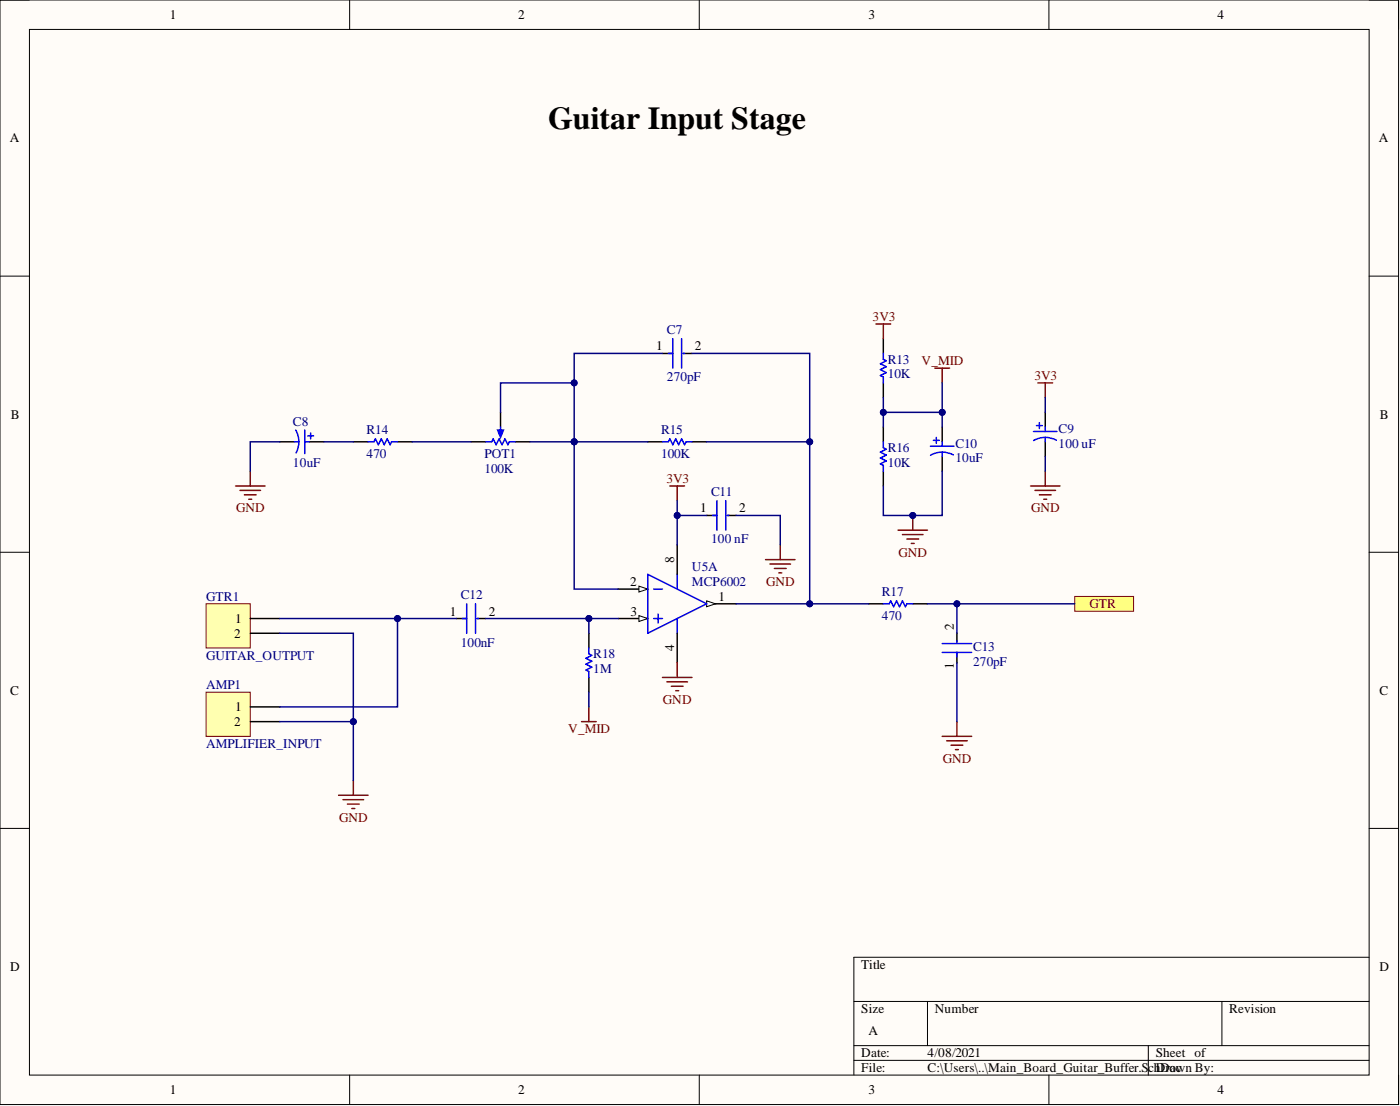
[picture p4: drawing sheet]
<svg xmlns="http://www.w3.org/2000/svg" width="241mm" height="190mm" viewBox="0 0 241 190" stroke-linecap="round" stroke-linejoin="round" font-family="sans-serif">
<path d="M0 0h241.1v190.2h-241.1z" fill-rule="evenodd" fill="#fffcf8"/>
<path d="M0 0h241.1v190.2h-241.1z" fill="none" stroke="#000" stroke-width=".17"/>
<path d="M5.1 5.1h230.9v180.1h-230.9z" fill-rule="evenodd" fill="#fffcf8"/>
<g fill="none" stroke="#000" stroke-width=".17">
<path d="M0 0h5.1M60.3 0v5.1M120.5 0v5.1M180.8 0v5.1M236 0h5.1v5.1M5.1 5.1h230.9v180.1h-230.9zM0 47.6h5.1M236 47.6h5.1M0 95.1h5.1M236 95.1h5.1M0 142.7h5.1M236 142.7h5.1"/>
<path d="M147.2 172.5h88.8M159.9 172.5v7.6M210.6 172.5v7.6M236 164.9h-88.8v20.3M60.3 185.2v5M120.5 185.2v5M147.2 180.1h88.8M147.2 182.6h88.8M180.8 185.2v5M197.9 180.1v5.1M241.1 185.2v5"/>
</g>
<g fill="none" stroke="#000" stroke-width=".25">
<path d="M152.2 58.3v2.6M60.9 76.1h2.5M68.5 76.1h2.5M111.6 76.1h2.6M114.2 60.9h1.8M117.7 60.9h1.6M119.3 76.1h2.5M152.2 66v2.5M152.2 73.6v2.5M162.4 73.6v2.5M162.4 78.6v2.6M152.2 81.2v2.5"/>
<path d="M78.7 106.5h1.7M82.2 106.5h1.5M101.5 109.1v2.5M101.5 116.7v2.5M149.7 104h2.5M157.3 104h2.6M164.9 109.1v1.5M164.9 112.4v1.7"/>
</g>
<g fill="none" stroke="#00f" stroke-width=".25">
<path d="M116 58.3v5.1M117.5 58.3v5.1M63.4 76.1h1.1l.2-.5 .5 1 .5-1 .5 1 .5-1 .5 1 .3-.5h1M114.2 76.1h1l.3-.5 .5 1 .5-1 .5 1 .5-1 .5 1 .2-.5h1.1M115.2 60.9h.8M117.7 60.9h.3M152.2 60.9v1l.6 .2-1.1 .6 1.1 .5-1.1 .5 1.1 .5-1.1 .5 .5 .2v1.1M152.2 76.1v1l.6 .3-1.1 .5 1.1 .5-1.1 .5 1.1 .5-1.1 .5 .5 .3v1M160.4 76.9h4M160.9 75.8h1M161.4 75.3v1.1M162.4 77.9l1.2 .1 .7 .4"/>
<path d="M162.4 77.9l-1.2 .2-.8 .3M162.4 76.1v.8M162.4 77.9v.7M79.7 106.5h.7M80.4 104v5.1M82 104v5.1M82.2 106.5h.3M101.5 111.6v1l.5 .3-1 .5 1 .5-1 .5 1 .5-1 .5 .5 .3v1M152.2 104h1.1l.2-.5 .5 1 .5-1 .5 1 .5-1 .6 1 .2-.5h1M162.4 112.4h5.1M162.4 110.9h5.1M164.9 110.3v.3"/>
<path d="M164.9 112.4v.7"/>
</g>
<path d="M154.8 91.3h5.1M155.5 92.1h3.6M156.3 92.8h2M157.1 93.6h.5M157.3 88.8v2.5" fill="none" stroke="#800000" stroke-width=".25"/>
<circle cx="157.3" cy="88.8" r=".51" fill="#000080"/>
<circle cx="157.3" cy="88.8" r=".51" fill="none" stroke="#000080" stroke-width=".17"/>
<g fill="none" stroke="#800000" stroke-width=".25">
<path d="M151 55.8h2.5M152.2 55.8v2.5M161.1 63.4h2.6M162.4 63.4v2.6M40.6 83.7h5.1M41.4 84.5h3.5M42.1 85.2h2.1M42.9 86h.5M43.1 81.2v2.5M100.2 124.3h2.6M101.5 121.8v2.5M162.4 126.8h5.1"/>
<path d="M163.2 127.6h3.5M163.9 128.4h2M164.7 129.1h.5M164.9 124.3v2.5"/>
</g>
<path d="M48.2 76.1h2.5M53.3 76.1h2.5" fill="none" stroke="#000" stroke-width=".25"/>
<path d="M50.7 76.1h.8M51 74.1l.3 .8 .2 1.2M51.5 76.1l-.1 .8-.4 1.1M52.5 74.1v4M52.5 76.1h.8M53 75.1h1M53.5 74.6v1" fill="none" stroke="#00f" stroke-width=".25"/>
<path d="M35.5 104h7.6v7.6h-7.6z" fill-rule="evenodd" fill="#ffffb0"/>
<path d="M35.5 104h7.6v7.6h-7.6z" fill="none" stroke="#800000" stroke-width=".17"/>
<path d="M43.1 106.5h5.1M43.1 109.1h5.1" fill="none" stroke="#000" stroke-width=".25"/>
<path d="M35.5 119.2h7.6v7.6h-7.6z" fill-rule="evenodd" fill="#ffffb0"/>
<path d="M35.5 119.2h7.6v7.6h-7.6z" fill="none" stroke="#800000" stroke-width=".17"/>
<path d="M86.3 71v2.6M88.8 76.1h2.5M43.1 121.8h5.1M43.1 124.3h5.1" fill="none" stroke="#000" stroke-width=".25"/>
<path d="M178.9 66h2.5M180.2 66v2.5M177.6 83.7h5.1M178.4 84.5h3.5M179.1 85.2h2.1M179.9 86h.5M180.2 81.2v2.5M58.4 137h5M59.1 137.7h3.6M59.9 138.5h2M60.6 139.3h.6M60.9 134.4v2.6" fill="none" stroke="#800000" stroke-width=".25"/>
<path d="M86.3 73.6v1.2" fill="none" stroke="#00f" stroke-width=".25"/>
<path d="M85.8 74.1h1l-.5 1.2z" fill="#00f"/>
<path d="M83.7 76.1h1.1l.2-.5 .5 1 .5-1 .5 1 .5-1 .5 1 .3-.5h1M85.8 74.1h1l-.5 1.2zM122.8 88.8h.8M123.6 86.2v5.1M125.1 86.2v5.1M125.3 88.8h.3" fill="none" stroke="#00f" stroke-width=".25"/>
<path d="M81.2 76.1h2.5M121.8 88.8h1.8M125.3 88.8h1.6M106.6 106.5h5" fill="none" stroke="#000" stroke-width=".25"/>
<path d="M115.5 83.7h2.5M116.7 83.7v2.5" fill="none" stroke="#800000" stroke-width=".25"/>
<path d="M110.1 106l1.5 .5-1.5 .5z" fill="#f8fcff"/>
<path d="M110.1 106l1.5 .5-1.5 .5z" fill="none" stroke="#000" stroke-width=".17"/>
<path d="M106.6 101.5h5" fill="none" stroke="#000" stroke-width=".25"/>
<path d="M110.1 101l1.5 .5-1.5 .5z" fill="#f8fcff"/>
<path d="M110.1 101l1.5 .5-1.5 .5z" fill="none" stroke="#000" stroke-width=".17"/>
<path d="M121.8 104h5.1" fill="none" stroke="#000" stroke-width=".25"/>
<path d="M121.8 103.5l1.5 .5-1.5 .5z" fill="#f8fcff"/>
<path d="M121.8 103.5l1.5 .5-1.5 .5z" fill="none" stroke="#000" stroke-width=".17"/>
<g fill="none" stroke="#00f" stroke-width=".25">
<path d="M178.1 74.3h4.1M178.6 73.3h1M179.1 72.8v1M180.2 75.3l1.1 .2 .8 .3M180.2 75.3l-.9 .1-1.2 .5M180.2 73.6v.7M180.2 75.3v.8M111.6 98.9l10.2 5.1-10.2 5.1zM116.7 98.9v2.6M112.7 101.5h1.5M112.7 106.5h1.5M113.4 105.8v1.5"/>
<path d="M116.7 106.5v2.6"/>
</g>
<path d="M180.2 71v2.6M180.2 76.1v2.5M116.7 93.9v5M116.7 109.1v5" fill="none" stroke="#000" stroke-width=".25"/>
<path d="M131.9 96.4h5.1M132.7 97.2h3.6M133.5 97.9h2M134.2 98.7h.5M134.5 93.9v2.5M114.2 116.7h5.1M114.9 117.4h3.6M115.7 118.2h2M116.5 119h.5M116.7 114.1v2.6" fill="none" stroke="#800000" stroke-width=".25"/>
<path d="M185.2 102.7h10.2v2.6h-10.2z" fill-rule="evenodd" fill="#ffff80"/>
<path d="M185.2 102.7h10.2v2.6h-10.2z" fill="none" stroke="#800000" stroke-width=".17"/>
<path d="M152.2 68.5v5.1" fill="none" stroke="#000080" stroke-width=".25"/>
<circle cx="152.2" cy="71" r=".51" fill="#000080"/>
<circle cx="152.2" cy="71" r=".51" fill="none" stroke="#000080" stroke-width=".17"/>
<path d="M162.4 81.2v7.6h-10.2v-5.1" fill="none" stroke="#000080" stroke-width=".25"/>
<circle cx="157.3" cy="88.8" r=".51" fill="#000080"/>
<circle cx="157.3" cy="88.8" r=".51" fill="none" stroke="#000080" stroke-width=".17"/>
<path d="M152.2 71h10.2v2.6" fill="none" stroke="#000080" stroke-width=".25"/>
<circle cx="162.4" cy="71" r=".51" fill="#000080"/>
<circle cx="162.4" cy="71" r=".51" fill="none" stroke="#000080" stroke-width=".17"/>
<circle cx="152.2" cy="71" r=".51" fill="#000080"/>
<circle cx="152.2" cy="71" r=".51" fill="none" stroke="#000080" stroke-width=".17"/>
<path d="M162.4 66v5" fill="none" stroke="#000080" stroke-width=".25"/>
<circle cx="162.4" cy="71" r=".51" fill="#000080"/>
<circle cx="162.4" cy="71" r=".51" fill="none" stroke="#000080" stroke-width=".17"/>
<path d="M101.5 106.5v2.6" fill="none" stroke="#000080" stroke-width=".25"/>
<circle cx="101.5" cy="106.5" r=".51" fill="#000080"/>
<circle cx="101.5" cy="106.5" r=".51" fill="none" stroke="#000080" stroke-width=".17"/>
<path d="M48.2 76.1h-5.1v5.1M55.8 76.1h5.1M71 76.1h10.2M91.3 76.1h7.7" fill="none" stroke="#000080" stroke-width=".25"/>
<circle cx="99" cy="76.1" r=".51" fill="#000080"/>
<circle cx="99" cy="76.1" r=".51" fill="none" stroke="#000080" stroke-width=".17"/>
<path d="M99 76.1h12.6" fill="none" stroke="#000080" stroke-width=".25"/>
<circle cx="99" cy="76.1" r=".51" fill="#000080"/>
<circle cx="99" cy="76.1" r=".51" fill="none" stroke="#000080" stroke-width=".17"/>
<path d="M121.8 76.1h17.8" fill="none" stroke="#000080" stroke-width=".25"/>
<circle cx="139.6" cy="76.1" r=".51" fill="#000080"/>
<circle cx="139.6" cy="76.1" r=".51" fill="none" stroke="#000080" stroke-width=".17"/>
<path d="M114.2 60.9h-15.2v15.2" fill="none" stroke="#000080" stroke-width=".25"/>
<circle cx="99" cy="66" r=".51" fill="#000080"/>
<circle cx="99" cy="66" r=".51" fill="none" stroke="#000080" stroke-width=".17"/>
<circle cx="99" cy="76.1" r=".51" fill="#000080"/>
<circle cx="99" cy="76.1" r=".51" fill="none" stroke="#000080" stroke-width=".17"/>
<path d="M164.9 104v5.1" fill="none" stroke="#000080" stroke-width=".25"/>
<circle cx="164.9" cy="104" r=".51" fill="#000080"/>
<circle cx="164.9" cy="104" r=".51" fill="none" stroke="#000080" stroke-width=".17"/>
<path d="M48.2 106.5h30.5" fill="none" stroke="#000080" stroke-width=".25"/>
<circle cx="68.5" cy="106.5" r=".51" fill="#000080"/>
<circle cx="68.5" cy="106.5" r=".51" fill="none" stroke="#000080" stroke-width=".17"/>
<path d="M68.5 106.5v15.3h-20.3" fill="none" stroke="#000080" stroke-width=".25"/>
<circle cx="68.5" cy="106.5" r=".51" fill="#000080"/>
<circle cx="68.5" cy="106.5" r=".51" fill="none" stroke="#000080" stroke-width=".17"/>
<path d="M48.2 109.1h12.7v25.3" fill="none" stroke="#000080" stroke-width=".25"/>
<circle cx="60.9" cy="124.3" r=".51" fill="#000080"/>
<circle cx="60.9" cy="124.3" r=".51" fill="none" stroke="#000080" stroke-width=".17"/>
<path d="M48.2 124.3h12.7" fill="none" stroke="#000080" stroke-width=".25"/>
<circle cx="60.9" cy="124.3" r=".51" fill="#000080"/>
<circle cx="60.9" cy="124.3" r=".51" fill="none" stroke="#000080" stroke-width=".17"/>
<path d="M83.7 106.5h22.9" fill="none" stroke="#000080" stroke-width=".25"/>
<circle cx="101.5" cy="106.5" r=".51" fill="#000080"/>
<circle cx="101.5" cy="106.5" r=".51" fill="none" stroke="#000080" stroke-width=".17"/>
<path d="M99 66h-12.7v5M101.5 119.2v2.6" fill="none" stroke="#000080" stroke-width=".25"/>
<circle cx="99" cy="66" r=".51" fill="#000080"/>
<circle cx="99" cy="66" r=".51" fill="none" stroke="#000080" stroke-width=".17"/>
<path d="M121.8 88.8h-5.1v5.1" fill="none" stroke="#000080" stroke-width=".25"/>
<circle cx="116.7" cy="88.8" r=".51" fill="#000080"/>
<circle cx="116.7" cy="88.8" r=".51" fill="none" stroke="#000080" stroke-width=".17"/>
<path d="M99 76.1v25.4h7.6" fill="none" stroke="#000080" stroke-width=".25"/>
<circle cx="99" cy="76.1" r=".51" fill="#000080"/>
<circle cx="99" cy="76.1" r=".51" fill="none" stroke="#000080" stroke-width=".17"/>
<path d="M119.3 60.9h20.3v43.1" fill="none" stroke="#000080" stroke-width=".25"/>
<circle cx="139.6" cy="76.1" r=".51" fill="#000080"/>
<circle cx="139.6" cy="76.1" r=".51" fill="none" stroke="#000080" stroke-width=".17"/>
<circle cx="139.6" cy="104" r=".51" fill="#000080"/>
<circle cx="139.6" cy="104" r=".51" fill="none" stroke="#000080" stroke-width=".17"/>
<path d="M126.9 104h22.8" fill="none" stroke="#000080" stroke-width=".25"/>
<circle cx="139.6" cy="104" r=".51" fill="#000080"/>
<circle cx="139.6" cy="104" r=".51" fill="none" stroke="#000080" stroke-width=".17"/>
<path d="M116.7 86.2v2.6" fill="none" stroke="#000080" stroke-width=".25"/>
<circle cx="116.7" cy="88.8" r=".51" fill="#000080"/>
<circle cx="116.7" cy="88.8" r=".51" fill="none" stroke="#000080" stroke-width=".17"/>
<path d="M126.9 88.8h7.6v5.1M159.9 104h25.3M164.9 114.1v10.2" fill="none" stroke="#000080" stroke-width=".25"/>
<circle cx="164.9" cy="104" r=".51" fill="#000080"/>
<circle cx="164.9" cy="104" r=".51" fill="none" stroke="#000080" stroke-width=".17"/>
<path d="M180.2 68.5v2.5M180.2 78.6v2.6" fill="none" stroke="#000080" stroke-width=".25"/>
<text font-size="5.5" x="94.5" y="22.2">Guitar Input Stage</text>
<g font-size="2.3">
<text x="29.3" y="3.3">1</text>
<text x="89.3" y="3.3">2</text>
<text x="149.7" y="3.3">3</text>
<text x="209.8" y="3.3">4</text>
<text x="1.7" y="24.5">A</text>
<text x="237.7" y="24.5">A</text>
<text x="113.1" y="60.4">1</text>
<text x="119.8" y="60.4">2</text>
<text x="1.9" y="72.1">B</text>
<text x="237.8" y="72.1">B</text>
<text x="120.7" y="88.3">1</text>
<text x="127.4" y="88.3">2</text>
<text x="108.6" y="101">2</text>
<text x="116.2" y="96.9" transform="rotate(-90 116.2 96.9)">8</text>
<text x="40.5" y="107.3">1</text>
<text x="77.6" y="106">1</text>
<text x="84.2" y="106">2</text>
<text x="108.7" y="106">3</text>
<text x="123.8" y="103.5">1</text>
<text x="40.3" y="109.8">2</text>
<text x="116.2" y="112.2" transform="rotate(-90 116.2 112.2)">4</text>
<text x="164.4" y="108.6" transform="rotate(-90 164.4 108.6)">2</text>
<text x="1.8" y="119.6">C</text>
<text x="164.4" y="115.2" transform="rotate(-90 164.4 115.2)">1</text>
<text x="237.8" y="119.6">C</text>
<text x="40.3" y="125.1">2</text>
<text x="40.5" y="122.5">1</text>
<text x="1.8" y="167.3">D</text>
<text x="148.4" y="166.9">Title</text>
<text x="237.8" y="167.3">D</text>
<text x="148.4" y="174.5">Size</text>
<text x="149.7" y="178.3">A</text>
<text x="161.1" y="174.5">Number</text>
<text x="211.9" y="174.5">Revision</text>
<text x="148.4" y="182.1">Date:</text>
<text x="148.4" y="184.7">File:</text>
<text x="159.9" y="182.1">4/08/2021</text>
<text x="159.9" y="184.7">C:\Users\..\Main_Board_Guitar_Buffer.SchDDrawn By:</text>
<text x="199.2" y="182.1">Sheet of</text>
<text x="201.6" y="184.7">oc</text>
<text x="29.3" y="188.5">1</text>
<text x="89.3" y="188.5">2</text>
<text x="149.7" y="188.5">3</text>
<text x="209.8" y="188.5">4</text>
</g>
<g font-size="2.3" fill="#000080">
<text x="114.9" y="57.6">C7</text>
<text x="114.9" y="65.7">270pF</text>
<text x="153" y="62.7">R13</text>
<text x="153" y="65.2">10K</text>
<text x="50.5" y="73.3">C8</text>
<text x="63.2" y="74.8">R14</text>
<text x="113.9" y="74.8">R15</text>
<text x="153" y="77.9">R16</text>
<text x="164.7" y="77.1">C10</text>
<text x="182.4" y="74.6">C9</text>
<text x="182.4" y="77.1">100 uF</text>
<text x="50.5" y="80.4">10uF</text>
<text x="63.2" y="78.9">470</text>
<text x="83.5" y="78.9">POT1</text>
<text x="83.5" y="81.4">100K</text>
<text x="113.9" y="78.9">100K</text>
<text x="153" y="80.4">10K</text>
<text x="164.7" y="79.6">10uF</text>
<text x="122.6" y="85.5">C11</text>
<text x="122.6" y="93.6">100 nF</text>
<text x="119.3" y="98.4">U5A</text>
<text x="119.3" y="101">MCP6002</text>
<text x="35.5" y="103.5">GTR1</text>
<text x="79.4" y="103.2">C12</text>
<text x="152" y="102.7">R17</text>
<text x="152" y="106.8">470</text>
<text x="35.5" y="113.6">GUITAR_OUTPUT</text>
<text x="79.4" y="111.4">100nF</text>
<text x="102.3" y="113.4">R18</text>
<text x="167.7" y="112.1">C13</text>
<text x="35.5" y="118.7">AMP1</text>
<text x="102.3" y="115.9">1M</text>
<text x="167.7" y="114.7">270pF</text>
<text x="35.5" y="128.9">AMPLIFIER_INPUT</text>
</g>
<g font-size="2.3" fill="#800000">
<text x="150.4" y="55.3">3V3</text>
<text x="158.8" y="62.9">V_MID</text>
<text x="178.3" y="65.4">3V3</text>
<text x="114.9" y="83.2">3V3</text>
<text x="40.7" y="88.3">GND</text>
<text x="177.7" y="88.3">GND</text>
<text x="154.9" y="95.9">GND</text>
<text x="132" y="101">GND</text>
<text x="187.8" y="104.8">GTR</text>
<text x="114.3" y="121.3">GND</text>
<text x="97.9" y="126.3">V_MID</text>
<text x="162.5" y="131.4">GND</text>
<text x="58.4" y="141.5">GND</text>
</g>
</svg>
